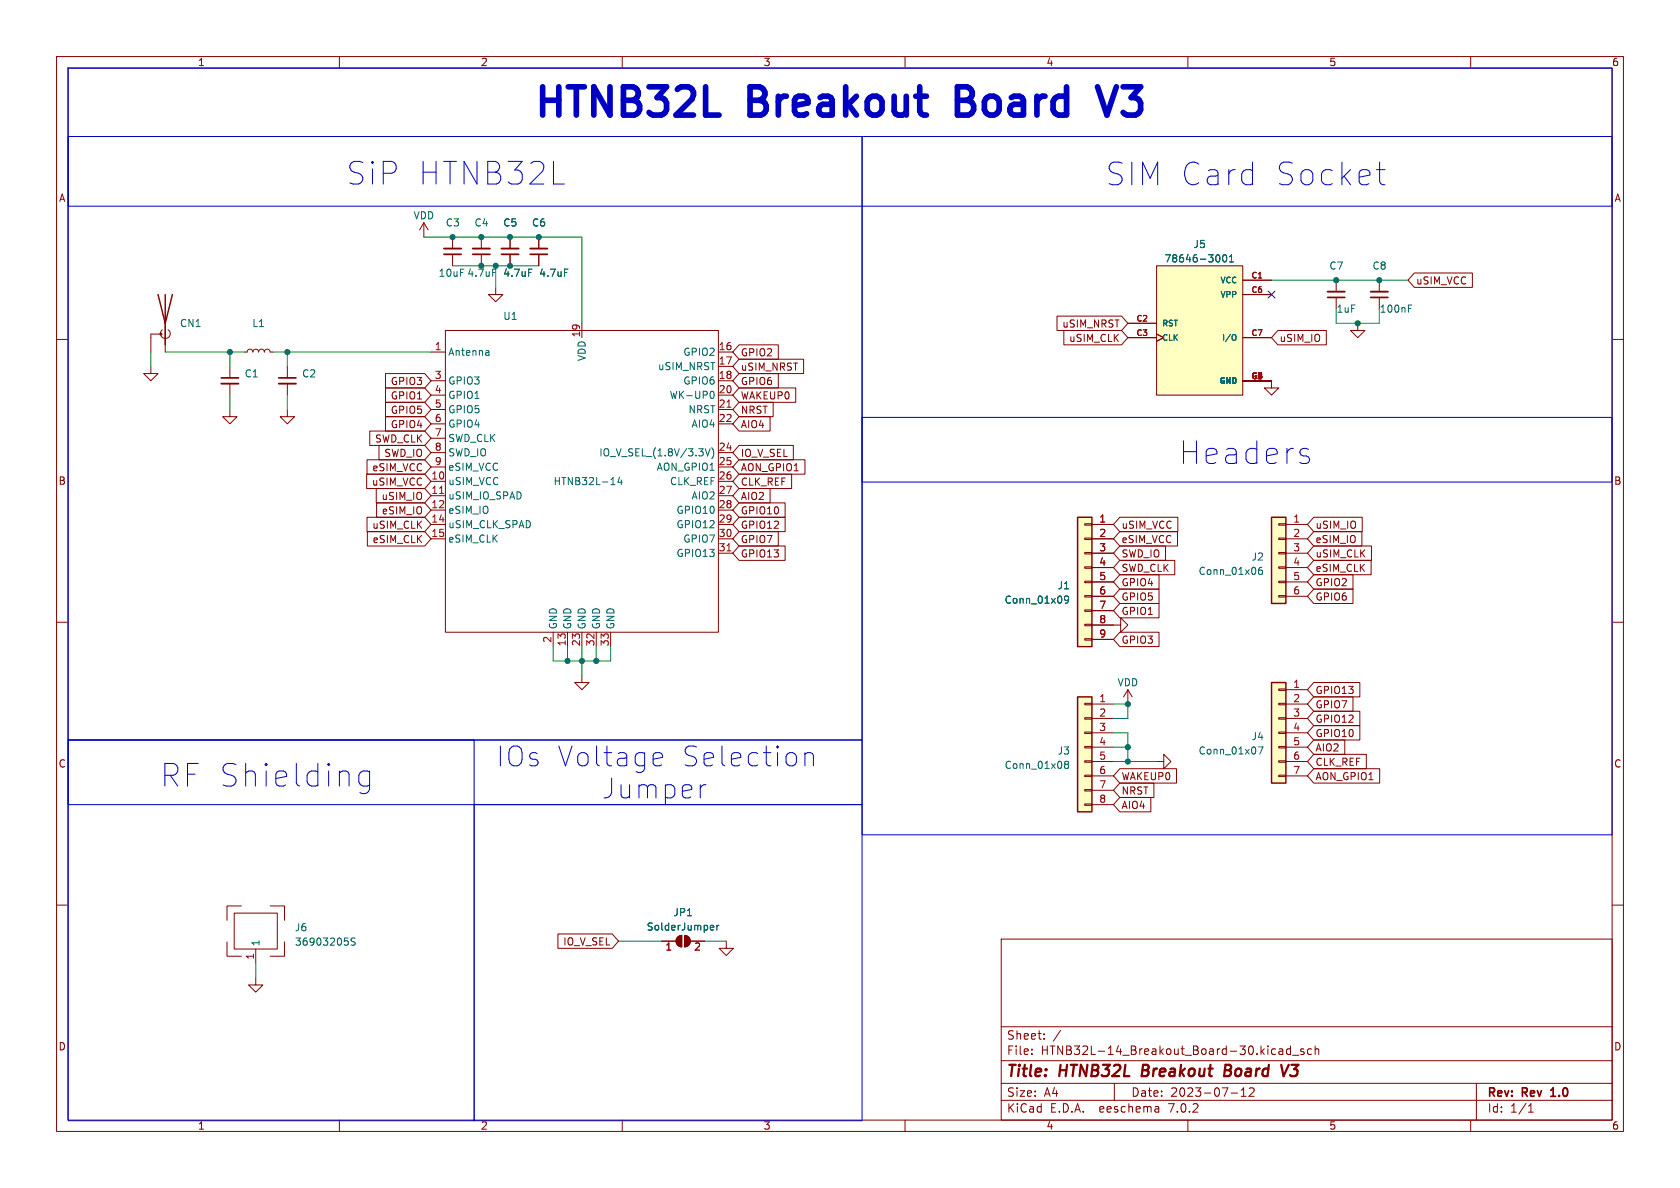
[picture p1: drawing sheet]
<svg xmlns="http://www.w3.org/2000/svg" width="297mm" height="210mm" viewBox="0 0 297 210" stroke-linecap="round" stroke-linejoin="round" font-family="sans-serif">
<g fill="none" stroke="#840000" stroke-width=".18">
<path d="M10 10h277v190h-277zM12 12h273v186h-273zM60 10v2M110 10v2M160 10v2M210 10v2M260 10v2M74.9 39.4l-.7 1.2M74.9 39.4v2.5M74.9 39.4l.8 1.2M10 60h2M28.4 59.1h-1.7v3.1"/>
<path d="M28.7 58.3a.85 .85 0 0 0-.1 1.2 .85 .85 0 0 0 1.2 0 .85 .85 0 0 0-.1-1.2M29.2 57.2v5M78.7 58.4h48.3v53.4h-48.3zM80 41.9v2M80 45v2M85.1 41.9v2M85.1 45v2M87.6 50.8v1.3h1.3l-1.3 1.2-1.2-1.2h1.2M90.2 41.9v2M90.2 45v2M95.2 41.9v2M95.2 45v2"/>
<path d="M102.9 57.2v2.5M186.9 55.9h11.4l1.1 1.3-1.1 1.2h-11.4zM188.1 58.4h10.2l1.1 1.3-1.1 1.3h-10.2zM199.4 57.2h5.1M199.4 59.7h5.1M204.5 47h15.2v22.9h-15.2zM204.5 59.1l1.2 .6-1.2 .6M219.7 49.5h5.1M219.7 59.7h5.1M219.7 52.1h5.1M225.9 58.4h8.6v2.6h-8.6l-1.1-1.3zM236.2 49.5v2.1"/>
<path d="M236.2 52.6v2M240 57.2v1.2h1.3l-1.3 1.3-1.2-1.3h1.2M243.8 49.5v2.1M243.8 52.6v2M250 48.3h10.3v2.5h-10.3l-1.1-1.3zM285 60h2M26.7 64.8v1.2h1.2l-1.2 1.3-1.3-1.3h1.3M40.6 72.4v1.3h1.3l-1.3 1.2-1.2-1.2h1.2M40.6 64.8v2M40.6 67.8v2.1M43.2 62.2h.5l.1-.3 .4-.2 .4 .2 .1 .3 .2-.3 .3-.2 .4 .2 .1 .3 .2-.3 .3-.2 .4 .2 .1 .3 .2-.3 .4-.2 .3 .2 .2 .3h.5M50.8 72.4v1.3h1.3l-1.3 1.2-1.3-1.2h1.3"/>
<path d="M50.8 64.8v2M50.8 67.8v2.1M65.4 76.2h9.7l1.1 1.3-1.1 1.2h-9.7zM67 78.7h8.1l1.1 1.3-1.1 1.3h-8.1zM68.1 73.7h7l1.1 1.2-1.1 1.3h-7zM68.1 71.1h7l1.1 1.3-1.1 1.3h-7zM68.1 68.6h7l1.1 1.3-1.1 1.2h-7zM68.1 66h7l1.1 1.3-1.1 1.3h-7zM76.2 62.2h2.5M76.2 67.3h2.5M76.2 69.9h2.5M76.2 72.4h2.5"/>
<path d="M76.2 74.9h2.5M76.2 77.5h2.5M127 62.2h2.5M127 64.8h2.5M127 67.3h2.5M127 69.9h2.5M127 72.4h2.5M127 74.9h2.5M130.7 63.5h11.4v2.5h-11.4l-1.2-1.2zM130.7 61h6.9v2.5h-6.9l-1.2-1.3zM130.7 68.6h10v2.5h-10l-1.2-1.2zM130.7 66h6.9v2.6h-6.9l-1.2-1.3z"/>
<path d="M130.7 71.1h6v2.6h-6l-1.2-1.3zM130.7 73.7h5.4v2.5h-5.4l-1.2-1.3zM130.7 78.7h9.6v2.6h-9.6l-1.2-1.3zM219.7 67.3h5.1v1.3h1.3l-1.3 1.3-1.3-1.3h1.3M64.8 83.8h10.3l1.1 1.3-1.1 1.3h-10.3zM64.9 91.4h10.2l1.1 1.3-1.1 1.3h-10.2zM64.9 81.3h10.2l1.1 1.3-1.1 1.2h-10.2zM64.9 94h10.2l1.1 1.3-1.1 1.2h-10.2zM66.5 86.4h8.6l1.1 1.2-1.1 1.3h-8.6zM66.6 88.9h8.5l1.1 1.3-1.1 1.2h-8.5zM76.2 85.1h2.5M76.2 87.6h2.5"/>
<path d="M76.2 90.2h2.5M76.2 92.7h2.5M76.2 95.3h2.5M76.2 80h2.5M76.2 82.6h2.5M127 85.1h2.5M127 87.6h2.5M127 90.2h2.5M127 92.7h2.5M127 95.3h2.5M127 80h2.5M127 82.6h2.5"/>
<path d="M127 97.8h2.5M130.7 91.4h8.1v2.6h-8.1l-1.2-1.3zM130.7 86.4h5.4v2.5h-5.4l-1.2-1.3zM130.7 88.9h8.1v2.5h-8.1l-1.2-1.2zM130.7 81.3h11.6v2.5h-11.6l-1.2-1.2zM130.7 96.5h8.1v2.6h-8.1l-1.2-1.3zM130.7 94h6.9v2.5h-6.9l-1.2-1.2zM130.7 83.8h9.2v2.6h-9.2l-1.2-1.3zM191.8 97.7h1.2v.2h-1.2zM191.8 95.1h1.2v.3h-1.2zM191.8 92.6h1.2v.2h-1.2zM193 92.7h3.8"/>
<path d="M193 95.3h3.8M193 97.8h3.8M198 94h10.2v2.5h-10.2l-1.2-1.2zM198 96.5h8v2.6h-8l-1.2-1.3zM198 99.1h9.7v2.5h-9.7l-1.2-1.3zM198 91.4h10.2v2.6h-10.2l-1.2-1.3zM226.1 97.7h1.2v.2h-1.2zM226.1 95.1h1.2v.3h-1.2zM226.1 92.6h1.2v.2h-1.2zM227.3 92.7h3.8M227.3 95.3h3.8M227.3 97.8h3.8"/>
<path d="M232.3 94h8.5v2.5h-8.5l-1.2-1.2zM232.3 96.5h10.2v2.6h-10.2l-1.2-1.3zM232.3 99.1h10.1v2.5h-10.1l-1.2-1.3zM232.3 91.4h8.5v2.6h-8.5l-1.2-1.3zM10 110h2M97.8 111.8v2.5M100.3 111.8v2.5M102.9 119.4v1.3h1.2l-1.2 1.2-1.3-1.2h1.3M102.9 111.8v2.5M105.4 111.8v2.5M107.9 111.8v2.5M191.8 112.9h1.2v.3h-1.2z"/>
<path d="M191.8 110.4h1.2v.2h-1.2zM191.8 107.8h1.2v.3h-1.2zM191.8 105.3h1.2v.2h-1.2zM191.8 102.7h1.2v.3h-1.2zM191.8 100.2h1.2v.3h-1.2zM193 110.5h5.1v1.3l1.3-1.3-1.3-1.3v1.3M193 100.3h3.8M193 102.9h3.8M193 105.4h3.8M193 108h3.8M193 113h3.8M198 106.7h6.9v2.5h-6.9l-1.2-1.2z"/>
<path d="M198 101.6h6.9v2.5h-6.9l-1.2-1.2zM198 104.1h6.9v2.6h-6.9l-1.2-1.3zM198 111.8h6.9v2.5h-6.9l-1.2-1.3zM226.1 105.3h1.2v.2h-1.2zM226.1 102.7h1.2v.3h-1.2zM226.1 100.2h1.2v.3h-1.2zM227.3 100.3h3.8M227.3 102.9h3.8M227.3 105.4h3.8M232.3 101.6h6.9v2.5h-6.9l-1.2-1.2zM232.3 104.1h6.9v2.6h-6.9l-1.2-1.3zM285 110h2"/>
<path d="M191.8 139.6h1.2v.2h-1.2zM191.8 137h1.2v.3h-1.2zM191.8 134.5h1.2v.2h-1.2zM191.8 132h1.2v.2h-1.2zM191.8 129.4h1.2v.3h-1.2zM191.8 126.9h1.2v.2h-1.2zM191.8 124.3h1.2v.3h-1.2zM193 124.5h3.8M193 127h3.8M193 129.5h3.8M193 132.1h3.8M193 134.6h3.8"/>
<path d="M193 137.2h3.8M193 139.7h3.8M198 135.9h10v2.5h-10l-1.2-1.2zM198 138.4h6v2.6h-6l-1.2-1.3zM199.4 121.9l-.8 1.3M199.4 121.9v2.6M199.4 121.9l.8 1.3M204.5 134.6h1.2v-1.2l1.3 1.2-1.3 1.3v-1.3M226.1 137h1.2v.3h-1.2zM226.1 134.5h1.2v.2h-1.2zM226.1 132h1.2v.2h-1.2zM226.1 129.4h1.2v.3h-1.2z"/>
<path d="M226.1 126.9h1.2v.2h-1.2zM226.1 124.3h1.2v.3h-1.2zM226.1 121.8h1.2v.2h-1.2zM227.3 124.5h3.8M227.3 127h3.8M227.3 129.5h3.8M227.3 132.1h3.8M227.3 134.6h3.8M227.3 137.2h3.8M227.3 121.9h3.8M232.3 123.2h6.9v2.5h-6.9l-1.2-1.2zM232.3 135.9h11.6v2.5h-11.6l-1.2-1.2z"/>
<path d="M232.3 120.6h8.1v2.6h-8.1l-1.2-1.3zM232.3 128.3h8.1v2.5h-8.1l-1.2-1.3zM232.3 125.7h8.1v2.6h-8.1l-1.2-1.3zM232.3 133.3h9.2v2.6h-9.2l-1.2-1.3zM232.3 130.8h5.4v2.6h-5.4l-1.2-1.3zM10 160h2M191.8 142.1h1.2v.3h-1.2zM193 142.2h3.8M198 141h5.4v2.5h-5.4l-1.2-1.3zM285 160h2M40.1 166.5v2.5h2.6M41.4 161.4h7.6v6.4h-7.6z"/>
<path d="M42.7 160.1h-2.6v2.6M45.2 172.8v1.3h1.3l-1.3 1.3-1.3-1.3h1.3M45.2 167.8v2.5M47.8 160.1h2.5v2.6M50.3 166.5v2.5h-2.5M98.6 165.1h9.6l1.1 1.3-1.1 1.2h-9.6zM117 166.4h2.5M119.8 165.6l.7-.2v2a1.02 1.02 0 0 1-.9-.7 1.02 1.02 0 0 1 .2-1.1zM121 165.4a1.02 1.02 0 0 1 1 1 1.02 1.02 0 0 1-1 1zM122 166.4h2.6M128.4 166.4v1.2h1.3l-1.3 1.3-1.3-1.3h1.3M177 166h108v32h-108z"/>
<path d="M60 198v2M110 198v2M160 198v2M177 194.5h108M177 191.5h108M177 187.5h108M177 181.5h108M182.4 186.3v.1M182.4 185.5v.1M184.6 183.6v.1M184.6 182.8v.1M197 191.5v3"/>
<path d="M204.6 195.6l.3 .2v.8M204.9 196.5l-.5 .1M204.9 196h-.5M210 198v2M217.6 193.2h1.2M219.4 193.8h.9M219.4 192.7l.5-.4v1.5M220.9 192.4l.5-.1 .2 .1 .1 .3-.9 1.1h.9M226.1 185.5h.6l.1 .9M226.8 185.8h-.5a.29 .29 0 0 0-.2 .3 .29 .29 0 0 0 .2 .3l.5-.1M228.1 185.5l-.4-.1-.3 .3v.4l.2 .2h.5M228.1 184.9v1.5"/>
<path d="M228.5 186.5h1.1M230.5 185.5l-.4-.1-.2 .2 .1 .2 .5 .2v.3h-.6M231.9 185.5l-.5-.1-.3 .3v.4l.2 .2h.6M232.5 185.5l.2-.1 .4 .1v.9M232.5 184.9v1.5M260 198v2M261 191.5v6.5M270.2 196.6h.9M270.2 195.5l.4-.4v1.5"/>
</g>
<path d="M78.5 45h3M83.6 45h3M88.6 45h3.1M93.7 45h3.1M234.7 52.6h3M242.3 52.6h3.1M39.1 66.8h3.1M49.3 66.8h3M274.1 193.8h.9M274.3 192.7h-.2" fill="none" stroke="#840000" stroke-width=".3"/>
<path d="M216.5 189.2h.7M217.3 188.2h-.6l-.3 2h.8M227.8 188.2l-.9 2" fill="none" stroke="#840000" stroke-width=".4"/>
<g fill="none" stroke="#006464" stroke-width=".18">
<path d="M87.1 47.6h.6M93.4 47.6h.7M99.8 47.6h.6M215.5 45.1l.2 .4-.2 .7M216.3 45.2l.1-.2a.68 .68 0 0 1 .5 .7 .68 .68 0 0 1-.5 .6l-.1-.1-.2-.4zM217.4 46.3h.7M217.4 45.4l.3-.4v1.3M218.1 59.1a.34 .34 0 0 1 .4 .4v.3a.34 .34 0 0 1-.4 .4M249 53.9h.6M86.4 62v.8M86.4 62.8h-.1M86.4 62.3h-.1"/>
<path d="M124.7 79.3l.4 1.3 .4-1.3M125.6 69.3l.2-.1a.68 .68 0 0 1 .5 .6 .68 .68 0 0 1-.5 .6l-.2-.1M125.8 79.1a1.46 1.46 0 0 1 0 2M108 85.7h.7M109.5 84.3l-.3 1h.8M109.8 84.8v.9M188.9 105.9l-.2 .2h-.3l-.2-.2 .1-.5h.4l.2 .1a.84 .84 0 0 1-.3 1.1h-.3M223.1 100.3h-.4a.86 .86 0 0 0 0 1.3l.4-.2 .1-.4-.2-.2h-.3l-.2 .2M188.4 135.1l-.2 .3v.2l.2 .2h.3l.2-.2v-.2l-.2-.3M188.4 135.1l-.2-.2 .2-.3h.3l.2 .2-.2 .3M188.4 135.1h.3M222.4 132h.9l-.6 1.3"/>
<path d="M62.8 165.9l-.5-.1-.2 .1v.4l.6 .2 .1 .3-.3 .3-.4-.1M125.8 163.6h.3l.1 .3-.6 .1M126.1 164.4h-.3M126.7 163.6v.8M127.1 163.6l-.4 .2"/>
</g>
<path d="M128.5 72h.7M77.7 87.2h.7M128.5 97.4h.7" fill="none" stroke="#a90000" stroke-width=".18"/>
<g fill="#ffffc2" stroke="#ffffc2" stroke-width=".18">
<path d="M224.8 91.4h2.5v15.3h-2.5z"/>
<path d="M190.5 123.2h2.5v20.3h-2.5z"/>
<path d="M190.5 91.4h2.5v22.9h-2.5z"/>
<path d="M204.5 47h15.2v22.9h-15.2z"/>
<path d="M224.8 120.7h2.5v17.7h-2.5z"/>
</g>
<path d="M27.9 52.1l1.3 5.1 1.3-5.1M29.2 52.1v8.9M190.5 91.4h2.5v22.9h-2.5zM224.8 91.4h2.5v15.3h-2.5zM190.5 123.2h2.5v20.3h-2.5zM224.8 120.7h2.5v17.7h-2.5z" fill="none" stroke="#840000" stroke-width=".25"/>
<g fill="#840000" stroke="#840000" stroke-width=".18">
<path d="M119.8 165.6l.7-.2v2a1.02 1.02 0 0 1-.9-.7 1.02 1.02 0 0 1 .2-1.1z"/>
<path d="M121 165.4a1.02 1.02 0 0 1 1 1 1.02 1.02 0 0 1-1 1z"/>
<circle cx="28.4" cy="59.1" r=".18"/>
</g>
<path d="M78.5 43.9h3M83.6 43.9h3M88.6 43.9h3.1M93.7 43.9h3.1M234.7 51.6h3M242.3 51.6h3.1M39.1 67.8h3.1M49.3 67.8h3" fill="none" stroke="#840000" stroke-width=".33"/>
<g fill="none" stroke="#0000c2" stroke-width=".18">
<path d="M12.1 12.1h272.9v12h-272.9zM12.1 24.1h140.3v106.7h-140.3zM12.1 24.1h272.9v12.3h-272.9zM97.8 32.5h2M152.4 24.1h132.6v123.5h-132.6zM243.3 30h1.5M243.9 28.7v3.4l.2 .4 .4 .2h.3M152.4 73.8h132.6v11.4h-132.6zM230.9 79.3l.4 .2M230.9 80.6l.4 .2 .2 .4-.2 .5-.4 .2M12.1 130.8h140.3v11.4h-140.3zM12.1 130.8h71.7v67.3h-71.7z"/>
<path d="M65.3 136.3v3.2a1.09 1.09 0 0 1-1.7 .6M65.3 136.5l-.3-.2h-.8l-.6 .4-.2 .4v1.1l.4 .6 .4 .2h.8l.3-.2M116 133h.6l.4 .2 .1 .7-1.6 .3M117 135.2l-.4 .2h-.6M121.8 138.7l.3 .2 .2 .6-1.7 .4M123.8 138.7v2.3M124.8 138.7a.89 .89 0 0 0-1 .7M142.3 133.4a.87 .87 0 0 1 1.5 .1v1.9M142.3 133v2.4M83.8 142.2h68.6v55.9h-68.6zM122.1 140.9l-.3 .1"/>
</g>
<path d="M194 15.3l1.7 5 1.7-5" fill="none" stroke="#0000c2" stroke-width="1"/>
<g fill="none" stroke="#009600" stroke-width=".18">
<path d="M74.9 41.9h28v15.3M80 47h15.2M87.6 47v3.8M224.8 49.5h24.1M236.2 54.6v2.6h7.6v-2.6M26.7 62.2v2.6M29.2 62.2h14M40.6 62.2v2.6M40.6 69.9v2.5M48.3 62.2h27.9M50.8 62.2v2.6M50.8 69.9v2.5"/>
<path d="M97.8 114.3v2.5h10.1v-2.5M100.3 114.3v2.5M102.9 114.3v5.1M105.4 114.3v2.5M196.8 124.5h2.6v2.5h-2.6M196.8 129.5h2.6v5.1M196.8 134.6h7.7M196.8 132.1h2.6M45.2 170.3v2.5M109.3 166.4h7.7M124.6 166.4h3.8"/>
</g>
<path d="M224.2 51.5l1.2 1.2M225.4 51.5l-1.2 1.2" fill="none" stroke="#000084" stroke-width=".18"/>
<g fill="#009600" stroke="#009600" stroke-width=".18">
<circle cx="199.4" cy="124.5" r=".46"/>
<circle cx="199.4" cy="132.1" r=".46"/>
<circle cx="199.4" cy="134.6" r=".46"/>
<circle cx="85.1" cy="41.9" r=".46"/>
<circle cx="85.1" cy="47" r=".46"/>
<circle cx="87.6" cy="47" r=".46"/>
<circle cx="90.2" cy="41.9" r=".46"/>
<circle cx="80" cy="41.9" r=".46"/>
<circle cx="90.2" cy="47" r=".46"/>
<circle cx="95.2" cy="41.9" r=".46"/>
<circle cx="40.6" cy="62.2" r=".46"/>
<circle cx="50.8" cy="62.2" r=".46"/>
<circle cx="236.2" cy="49.5" r=".46"/>
<circle cx="240" cy="57.2" r=".46"/>
<circle cx="243.8" cy="49.5" r=".46"/>
<circle cx="100.3" cy="116.8" r=".46"/>
<circle cx="102.9" cy="116.8" r=".46"/>
<circle cx="105.4" cy="116.8" r=".46"/>
</g>
<g font-size="7" fill="#0000c2">
<text x="94.7" y="21">HTNB32L</text>
<text x="132.9" y="21">Breakout</text>
<text x="171.1" y="21">Board</text>
<text x="198.1" y="21">V3</text>
</g>
<g font-size="5.6" fill="#0000c2">
<text x="61.1" y="33">SiP HTNB32L</text>
<text x="195.3" y="33.1">SIM Card</text>
<text x="224.6" y="33.1">Socket</text>
<text x="208.3" y="82.4">Headers</text>
<text x="28.2" y="139.4">RF Shielding</text>
</g>
<g font-size="4.9" fill="#0000c2">
<text x="87.6" y="135.8">IOs Voltage</text>
<text x="119.8" y="135.8">Selection</text>
<text x="104.1" y="141.5">Jumper</text>
</g>
<g font-size="2.8" fill="#840000">
<text x="178" y="190.8">Title:</text>
<text x="187.4" y="190.8">HTNB32L</text>
<text x="202.6" y="190.8">Breakout</text>
<text x="217.7" y="190.8">Board</text>
<text x="228.5" y="190.8">V3</text>
</g>
<g font-size="2.1" fill="#840000">
<text x="178" y="183.9">Sheet:</text>
<text x="186.2" y="183.9">/</text>
<text x="178" y="186.6">File:</text>
<text x="184" y="186.6">HTNB32L-14_Breakout_Board-30.kicad_sch</text>
<text x="178" y="196.8">KiCad</text>
<text x="178" y="194">Size:</text>
<text x="184.6" y="194">A4</text>
<text x="185.7" y="196.8">E.D.A.</text>
<text x="194.4" y="196.8">eeschema</text>
<text x="200" y="194">Date:</text>
<text x="206.7" y="196.8">7.0.2</text>
<text x="206.9" y="194">2023-07-12</text>
<text x="263" y="194.2">Rev:</text>
<text x="263" y="196.8">Id:</text>
<text x="267" y="196.8">1/1</text>
<text x="269.2" y="194.2">Rev</text>
<text x="274.8" y="194.2">1.0</text>
</g>
<g font-size="1.8" fill="#840000">
<text x="35" y="11.8">1</text>
<text x="85" y="11.8">2</text>
<text x="135" y="11.8">3</text>
<text x="185" y="11.8">4</text>
<text x="235" y="11.8">5</text>
<text x="285" y="11.8">6</text>
<text x="10.4" y="35.8">A</text>
<text x="285.4" y="35.8">A</text>
<text x="250.3" y="50.4">uSIM_VCC</text>
<text x="187.7" y="58.1">uSIM_NRST</text>
<text x="131" y="65.7">uSIM_NRST</text>
<text x="131" y="63.1">GPIO2</text>
<text x="188.9" y="60.6">uSIM_CLK</text>
<text x="226.2" y="60.6">uSIM_IO</text>
<text x="69" y="70.8">GPIO1</text>
<text x="69" y="68.2">GPIO3</text>
<text x="131" y="70.8">WAKEUP0</text>
<text x="131" y="68.2">GPIO6</text>
<text x="69" y="75.8">GPIO4</text>
<text x="69" y="73.3">GPIO5</text>
<text x="131" y="73.3">NRST</text>
<text x="131" y="75.8">AIO4</text>
<text x="65.7" y="83.5">eSIM_VCC</text>
<text x="66.2" y="78.4">SWD_CLK</text>
<text x="67.8" y="80.9">SWD_IO</text>
<text x="131" y="83.5">AON_GPIO1</text>
<text x="131" y="80.9">IO_V_SEL</text>
<text x="10.3" y="85.8">B</text>
<text x="65.6" y="86">uSIM_VCC</text>
<text x="67.3" y="88.5">uSIM_IO</text>
<text x="131" y="88.5">AIO2</text>
<text x="131" y="86">CLK_REF</text>
<text x="285.3" y="85.8">B</text>
<text x="65.7" y="93.6">uSIM_CLK</text>
<text x="67.4" y="91.1">eSIM_IO</text>
<text x="131" y="93.6">GPIO12</text>
<text x="131" y="91.1">GPIO10</text>
<text x="198.3" y="93.6">uSIM_VCC</text>
<text x="232.6" y="93.6">uSIM_IO</text>
<text x="65.8" y="96.2">eSIM_CLK</text>
<text x="131" y="98.7">GPIO13</text>
<text x="131" y="96.2">GPIO7</text>
<text x="198.3" y="96.2">eSIM_VCC</text>
<text x="198.3" y="98.7">SWD_IO</text>
<text x="198.3" y="101.2">SWD_CLK</text>
<text x="232.6" y="96.2">eSIM_IO</text>
<text x="232.6" y="98.7">uSIM_CLK</text>
<text x="232.6" y="101.2">eSIM_CLK</text>
<text x="198.3" y="103.8">GPIO4</text>
<text x="198.3" y="106.3">GPIO5</text>
<text x="232.6" y="103.8">GPIO2</text>
<text x="232.6" y="106.3">GPIO6</text>
<text x="198.3" y="108.9">GPIO1</text>
<text x="198.3" y="113.9">GPIO3</text>
<text x="232.6" y="125.4">GPIO7</text>
<text x="232.6" y="122.8">GPIO13</text>
<text x="232.6" y="130.5">GPIO10</text>
<text x="232.6" y="127.9">GPIO12</text>
<text x="10.3" y="135.8">C</text>
<text x="232.6" y="135.5">CLK_REF</text>
<text x="232.6" y="133">AIO2</text>
<text x="285.3" y="135.8">C</text>
<text x="198.3" y="138.1">WAKEUP0</text>
<text x="198.3" y="143.2">AIO4</text>
<text x="198.3" y="140.6">NRST</text>
<text x="232.6" y="138.1">AON_GPIO1</text>
<text x="99.4" y="167.3">IO_V_SEL</text>
<text x="10.3" y="185.8">D</text>
<text x="285.3" y="185.8">D</text>
<text x="35" y="199.8">1</text>
<text x="85" y="199.8">2</text>
<text x="135" y="199.8">3</text>
<text x="185" y="199.8">4</text>
<text x="235" y="199.8">5</text>
<text x="285" y="199.8">6</text>
</g>
<g font-size="1.8" fill="#006464">
<text x="73.1" y="38.9">VDD</text>
<text x="78.7" y="40.2">C3</text>
<text x="83.8" y="40.2">C4</text>
<text x="88.9" y="40.2">C5</text>
<text x="94" y="40.2">C6</text>
<text x="205.8" y="46.5">78646-3001</text>
<text x="210.9" y="44">J5</text>
<text x="235" y="47.8">C7</text>
<text x="242.6" y="47.8">C8</text>
<text x="77.5" y="49.1">10uF 4.7uF</text>
<text x="88.9" y="49.1">4.7uF</text>
<text x="95.3" y="49.1">4.7uF</text>
<text x="31.8" y="58">CN1</text>
<text x="44.5" y="58">L1</text>
<text x="88.9" y="56.7">U1</text>
<text x="236.2" y="55.4">1uF</text>
<text x="243.8" y="55.4">100nF</text>
<text x="79.2" y="63.1">Antenna</text>
<text x="103.7" y="64" transform="rotate(-90 103.7 64)">VDD</text>
<text x="116.2" y="65.6">uSIM_NRST</text>
<text x="120.7" y="63.1">GPIO2</text>
<text x="43.2" y="66.9">C1</text>
<text x="53.3" y="66.9">C2</text>
<text x="79.2" y="68.1">GPIO3</text>
<text x="79.2" y="70.7">GPIO1</text>
<text x="118.3" y="70.7">WK-UP0</text>
<text x="120.7" y="68.1">GPIO6</text>
<text x="79.2" y="73.2">GPIO5</text>
<text x="79.2" y="75.8">GPIO4</text>
<text x="121.6" y="73.2">NRST</text>
<text x="122.1" y="75.8">AIO4</text>
<text x="79.2" y="78.3">SWD_CLK</text>
<text x="79.2" y="80.8">SWD_IO</text>
<text x="79.2" y="83.4">eSIM_VCC</text>
<text x="105.8" y="80.8">IO_V_SEL_(1.8V/3.3V)</text>
<text x="116" y="83.4">AON_GPIO1</text>
<text x="79.2" y="85.9">uSIM_VCC</text>
<text x="79.2" y="88.5">uSIM_IO_SPAD</text>
<text x="97.8" y="85.9">HTNB32L-14</text>
<text x="118.3" y="85.9">CLK_REF</text>
<text x="122.1" y="88.5">AIO2</text>
<text x="79.2" y="91">eSIM_IO</text>
<text x="79.2" y="93.5">uSIM_CLK_SPAD</text>
<text x="119.5" y="91">GPIO10</text>
<text x="119.5" y="93.5">GPIO12</text>
<text x="79.2" y="96.1">eSIM_CLK</text>
<text x="119.5" y="98.6">GPIO13</text>
<text x="120.7" y="96.1">GPIO7</text>
<text x="211.8" y="101.8">Conn_01x06</text>
<text x="221.2" y="99.3">J2</text>
<text x="177.5" y="106.9">Conn_01x09</text>
<text x="186.9" y="104.3">J1</text>
<text x="98.6" y="111.3" transform="rotate(-90 98.6 111.3)">GND</text>
<text x="101.2" y="111.3" transform="rotate(-90 101.2 111.3)">GND</text>
<text x="103.7" y="111.3" transform="rotate(-90 103.7 111.3)">GND</text>
<text x="106.2" y="111.3" transform="rotate(-90 106.2 111.3)">GND</text>
<text x="108.8" y="111.3" transform="rotate(-90 108.8 111.3)">GND</text>
<text x="197.5" y="121.5">VDD</text>
<text x="221.2" y="131">J4</text>
<text x="177.5" y="136.1">Conn_01x08</text>
<text x="186.9" y="133.5">J3</text>
<text x="211.8" y="133.5">Conn_01x07</text>
<text x="46" y="167.3" transform="rotate(-90 46 167.3)">1</text>
<text x="52.1" y="164.8">J6</text>
<text x="52.1" y="167.3">36903205S</text>
<text x="114.3" y="164.7">SolderJumper</text>
<text x="119" y="162.1">JP1</text>
</g>
<g font-size="1.8" fill="#a90000">
<text x="102.6" y="59.7" transform="rotate(-90 102.6 59.7)">19</text>
<text x="76.8" y="62">1</text>
<text x="127" y="62">16</text>
<text x="127" y="64.5">17</text>
<text x="76.8" y="67.1">3</text>
<text x="76.8" y="69.6">4</text>
<text x="127" y="67.1">18</text>
<text x="127" y="69.6">20</text>
<text x="76.8" y="72.1">5</text>
<text x="76.8" y="74.7">6</text>
<text x="76.8" y="77.2">7</text>
<text x="127" y="72.1">21</text>
<text x="127" y="74.7">22</text>
<text x="76.8" y="79.8">8</text>
<text x="76.8" y="82.3">9</text>
<text x="127" y="79.8">24</text>
<text x="127" y="82.3">25</text>
<text x="76.2" y="84.8">10</text>
<text x="76.2" y="87.4">11</text>
<text x="76.2" y="89.9">12</text>
<text x="127" y="84.8">26</text>
<text x="127" y="87.4">27</text>
<text x="127" y="89.9">28</text>
<text x="76.2" y="92.5">14</text>
<text x="76.2" y="95">15</text>
<text x="127" y="92.5">29</text>
<text x="127" y="95">30</text>
<text x="194.3" y="92.5">1</text>
<text x="194.3" y="95">2</text>
<text x="228.6" y="92.5">1</text>
<text x="228.6" y="95">2</text>
<text x="127" y="97.5">31</text>
<text x="194.3" y="97.5">3</text>
<text x="194.3" y="100.1">4</text>
<text x="228.6" y="97.5">3</text>
<text x="228.6" y="100.1">4</text>
<text x="194.3" y="102.6">5</text>
<text x="194.3" y="105.2">6</text>
<text x="194.3" y="107.7">7</text>
<text x="228.6" y="102.6">5</text>
<text x="228.6" y="105.2">6</text>
<text x="97.5" y="113.7" transform="rotate(-90 97.5 113.7)">2</text>
<text x="194.3" y="110.2">8</text>
<text x="194.3" y="112.8">9</text>
<text x="100.1" y="114.3" transform="rotate(-90 100.1 114.3)">13</text>
<text x="102.6" y="114.3" transform="rotate(-90 102.6 114.3)">23</text>
<text x="105.2" y="114.3" transform="rotate(-90 105.2 114.3)">32</text>
<text x="107.7" y="114.3" transform="rotate(-90 107.7 114.3)">33</text>
<text x="194.3" y="124.2">1</text>
<text x="228.6" y="121.7">1</text>
<text x="228.6" y="124.2">2</text>
<text x="194.3" y="126.7">2</text>
<text x="194.3" y="129.3">3</text>
<text x="194.3" y="131.8">4</text>
<text x="228.6" y="126.7">3</text>
<text x="228.6" y="129.3">4</text>
<text x="228.6" y="131.8">5</text>
<text x="194.3" y="134.4">5</text>
<text x="194.3" y="136.9">6</text>
<text x="228.6" y="134.4">6</text>
<text x="228.6" y="136.9">7</text>
<text x="194.3" y="139.4">7</text>
<text x="194.3" y="142">8</text>
<text x="45" y="169.7" transform="rotate(-90 45 169.7)">1</text>
<text x="117.6" y="168.3">1</text>
<text x="122.6" y="168.3">2</text>
</g>
<g font-size="1.4" fill="#006464">
<text x="215.6" y="50.2">VCC</text>
<text x="215.6" y="52.8">VPP</text>
<text x="205.5" y="57.8">RST</text>
<text x="205.5" y="60.4">CLK</text>
<text x="215.9" y="60.4">I/O</text>
<text x="215.4" y="68">GND</text>
</g>
<g font-size="1.4" fill="#a90000">
<text x="221.2" y="49.3">C1</text>
<text x="221.2" y="51.8">C6</text>
<text x="200.8" y="56.9">C2</text>
<text x="200.8" y="59.4">C3</text>
<text x="221.2" y="59.4">C7</text>
<text x="221.2" y="67.1">G1</text>
<text x="222.3" y="67.1">2</text>
</g>
</svg>
